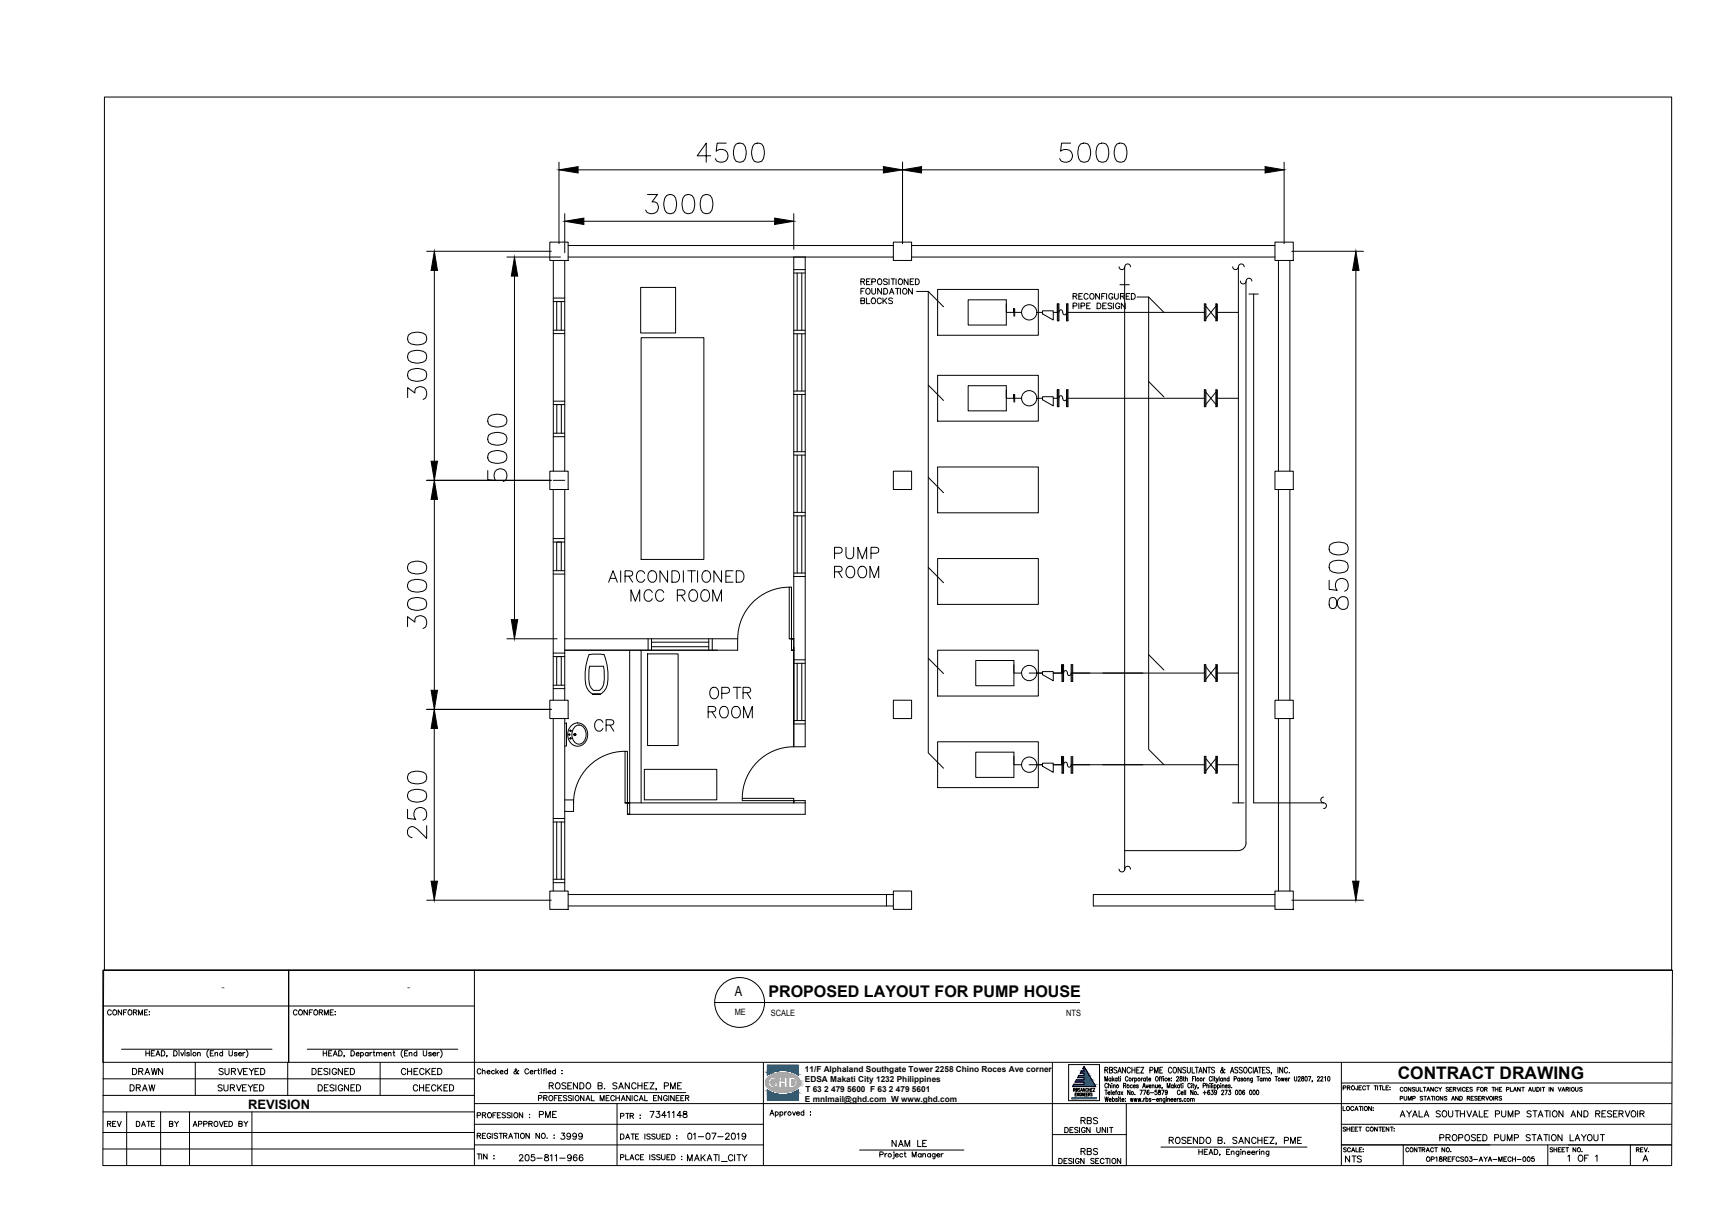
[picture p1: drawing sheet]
<svg xmlns="http://www.w3.org/2000/svg" width="841mm" height="594mm" viewBox="0 0 841 594" stroke-linecap="round" stroke-linejoin="round" font-family="sans-serif">
<!-- layer: M-X-BKGD -->
<g fill="none" stroke="#000" stroke-width=".49">
<path d="M267 117h9v9h-9zM276 119h157M433 117h9v9h-9zM442 119h176M618 117h9v9h-9zM268 126v103M274 126v103M276 125h157M311 139h17v22h-17zM385 125v237M385 131h6M385 132h6"/>
<path d="M387 132v28M389 132v28M391 125v237h-6M442 125h176M543 129a1.6 1.6 0 0 0 2 2 1.6 1.6 0 0 0 1-2 1.4 1.4 0 0 1 1-1 1.4 1.4 0 0 1 1 1M543 138h5M545 130v292M598 129a1.6 1.6 0 0 0 2 2 1.6 1.6 0 0 0 1-2 1.4 1.4 0 0 1 1-1 1.4 1.4 0 0 1 1 1M601 130v259M602 136a1.6 1.6 0 0 0 2 2 1.6 1.6 0 0 0 1-2 1.4 1.4 0 0 1 1-1 1.4 1.4 0 0 1 1 1M604 137v272M620 126v103"/>
<path d="M626 126v103M268 145h6M268 146h6M455 140h49v23h-49zM470 145h18v13h-18zM488 151h4v-1v3M492 150v3M492 151h3M503 151h3M506 151h5v4l-5-3zM513 147h1v9h-1v-9v4h-2M513 147v9"/>
<path d="M517 151v1a1.1 1.1 0 0 1-1 1 1.1 1.1 0 0 1-1-2 .9 .9 0 0 0-1-1 .9 .9 0 0 0 0 1M517 147h1v9h-1zM518 147v9M518 151h66M584 147h1v9h-1zM585 147v9M585 149l5 5M590 147v9zM590 149l-5 5M590 147v9M590 151h11M606 143h4"/>
<path d="M608 143v246h34M268 160h6M268 162h6M270 160v-14h2v14M311 164h30v107h-30zM385 160h6M385 162h6M387 162v28M389 162v28M268 195h6M268 196h6M385 190h6"/>
<path d="M385 191h6M387 191v28M389 191v28M455 182h49v22h-49zM470 187h18v12h-18zM488 193h4v-2v4M492 193h3M492 191v4M503 193h3M506 192h5v5l-5-3zM513 189h1v8h-1v-8v4h-2M513 189v8"/>
<path d="M517 193a1.1 1.1 0 0 1-1 1 1.1 1.1 0 0 1-1-2 .9 .9 0 0 0-1 0 .9 .9 0 0 0 0 1M517 189h1v8h-1zM518 189v8M518 193h66M584 189h1v8h-1zM585 189v8M585 190l5 6M590 189v8zM590 190l-5 6M590 189v8M590 193h11M268 210h6"/>
<path d="M268 212h6M270 210v-14h2v14M385 219h6M267 229h9v8h-9zM268 237v103M268 233h6M274 237v103M385 221h6M387 221v27M389 221v27M433 229h9v8h-9zM455 226h49v23h-49z"/>
<path d="M618 229h9v8h-9zM620 237v103M626 237v103M385 248h6M385 250h6M387 250v28M389 250v28M268 277h6M268 278h6M268 261h6M268 263h6M270 277v-14h2v14"/>
<path d="M385 278h6M385 280h6M455 271h49v22h-49zM383 285h1v25h-1zM383 285a25 25 0 0 0-25 25M268 317h6M268 318h6M274 310h84M305 315v80M314 317h15v45h-15zM314 310v5M316 310v5"/>
<path d="M316 314h28M316 311h28M344 310v5M345 310v5M358 310v5h-84h37v74M383 310h2M384 310h1h-1v5h1M385 314v48M385 320h6M455 315h49v23h-49zM267 340h9v8h-9zM268 332h6"/>
<path d="M268 334h6M270 332v-14h2v14M286 331v2l2 2h3l1-2 1-2M287 337h4h-4M287 337a9 9 0 0 1-3-10l1-6a4 4 0 0 1 5-4h3a22 22 0 0 1 0 18l-2 2M293 323h-7v8M293 323v8M385 322h6M387 322v27M389 322v27M433 340h9v8h-9zM473 320h19v13h-19z"/>
<path d="M492 322v4h3M499 326h7M506 326h5v4l-5-3zM515 322h1v8h-1v-8v4h-4M515 322v8M520 326v1a1.1 1.1 0 0 1-2 0 1.1 1.1 0 0 1 0-1 1.1 1.1 0 0 0-2-1 .9 .9 0 0 0 0 1M520 326h.1M520 322v8zM520 322v8M520 326h64M584 322h1v8h-1zM585 322v8"/>
<path d="M585 323l5 6M590 322v8zM590 323l-5 6M590 322v8M590 326h11M618 340h9v8h-9zM268 348v84M274 348v84M274 351h1M275 356v-5v11h-1M275 356v1M276 356h.1"/>
<path d="M276 356v1M276 358h1M276 354h1M277 354v1M277 358h.1M277 352a5 5 0 0 1 7 1 5 5 0 0 1 0 7 5 5 0 0 1-7 0 5 5 0 0 1-1-6zM278 356h1M279 356v1M279 352a4 4 0 0 1 4 1 4 4 0 0 1 1 4 3 3 0 0 1-3 4 3 3 0 0 1-4-4l1-3zM385 349h6M385 351h6M455 360h49v22h-49z"/>
<path d="M620 348v84M626 348v84M303 364h1v25h-1zM303 364a25 25 0 0 0-25 25M313 373h35v15h-35zM385 362a25 25 0 0 0-25 25M473 365h19v12h-19zM492 367v4h3M499 371h7M506 370h5v5l-5-3zM515 367v8M516 367v8h-1v-8v4h-4"/>
<path d="M520 371a1.1 1.1 0 0 1-2 1 1.1 1.1 0 0 1 0-2 1 1 0 0 0-2 0 .9 .9 0 0 0 0 1M520 371h.1M520 367v8v-8M520 367v8M520 371h64M584 367h1v8h-1zM585 367v8M585 368l5 6M590 367v8zM590 368l-5 6M590 367v8M590 371h11"/>
<path d="M268 397h6M268 399h6M270 399v27M272 399v27M274 388h4v6h-4M303 389h88M360 387h25v1h-25zM385 388v1v-1h6v7h-87v-6h1h-1M598 389h5M642 389a1.4 1.4 0 0 1 1 2 1.4 1.4 0 0 1-1 1M642 387a1.4 1.4 0 0 0-1 1 1.4 1.4 0 0 0 1 1M545 413h56"/>
<path d="M267 432h9v9h-9zM268 426h6M268 428h6M276 439h157M276 434h157M430 434v5M433 432h9v9h-9zM543 421a1.6 1.6 0 0 0 2 2 1.6 1.6 0 0 0 1-2 1.4 1.4 0 0 1 1-1 1.4 1.4 0 0 1 1 1M618 432h9v9h-9zM618 434h-88v5h88"/>
<circle cx="499" cy="151" r="4"/>
<circle cx="499" cy="193" r="4"/>
<circle cx="499" cy="326" r="4"/>
<circle cx="276" cy="356" r=".2"/>
<circle cx="276" cy="356" r=".3"/>
<circle cx="277" cy="358" r=".2"/>
<circle cx="277" cy="354" r=".2"/>
<circle cx="277" cy="358" r=".3"/>
<circle cx="277" cy="354" r=".3"/>
<circle cx="279" cy="356" r=".4"/>
<circle cx="279" cy="356" r=".5"/>
<circle cx="499" cy="371" r="4"/>
</g>
<!-- layer: 0 -->
<g fill="none" stroke="#000" stroke-width=".49">
<path d="M51 47h760v424h-760zM445 141h5l8 8M450 141v224l8 8M551 144h6l8 7M557 144v219l8 8M450 187l8 7M557 185l8 7M450 232l8 7M450 275l8 8M450 319l8 8M557 317l8 8M604 409a4 4 0 0 1-3 3"/>
<path d="M95 515v16M140 515v16M184 515v16M370 515v50M510 515v50h36v-30M651 515v50M50 523h180M50 531h180M50 539h180M61 539v26M78 539v26M92 539v26"/>
<path d="M122 539v26M230 535h581M299 535v30M651 525h160M50 549h180M50 557h180M230 545h140M230 555h140M510 550h36M651 555h160h-20v10M651 545h160M681 555v10"/>
<path d="M751 555v10"/>
</g>
<!-- layer: DIMENSION -->
<g fill="none" stroke="#000" stroke-width=".49">
<path d="M271 79v39M345 76h-7l5-7v10M352 69h-4l-1 4a3 3 0 0 1 5 0 3 3 0 0 1 0 5 3 3 0 0 1-5-1M357 70a3 3 0 0 1 4 1 7 7 0 0 1 0 7 3 3 0 0 1-5-1 8 8 0 0 1 1-7zM366 70a3 3 0 0 1 4 1 8 8 0 0 1-1 7 3 3 0 0 1-4-1 8 8 0 0 1 1-7zM438 79v39M519 69h-4l-1 4a3 3 0 0 1 5 0 3 3 0 0 1 0 5 3 3 0 0 1-5-1M524 70a3 3 0 0 1 5 1 8 8 0 0 1-1 7 3 3 0 0 1-5-1 8 8 0 0 1 1-7zM533 70a3 3 0 0 1 4 1 8 8 0 0 1-1 7 3 3 0 0 1-4-1 8 8 0 0 1 1-7zM542 70a3 3 0 0 1 4 1 8 8 0 0 1-1 7 3 3 0 0 1-4-1 7 7 0 0 1 1-7zM623 79v39M280 82h148"/>
<path d="M314 94h5l-3 4a3 3 0 0 1 3 3 3 3 0 0 1-4 3l-1-1-1-1M323 95a3 3 0 0 1 5 1 8 8 0 0 1-1 7 3 3 0 0 1-5-1 7 7 0 0 1 1-7zM332 95a3 3 0 0 1 5 1 8 8 0 0 1-1 7 3 3 0 0 1-5-1 8 8 0 0 1 1-7zM341 95a3 3 0 0 1 4 1 8 8 0 0 1-1 7 3 3 0 0 1-4-1 8 8 0 0 1 1-7zM447 82h167M274 104v19M283 107h93M385 104v17M207 122h60M211 131v93M246 125h26M250 134v167"/>
<path d="M627 122h34M658 131v296M198 171a7 7 0 0 1 9 0 3 3 0 0 1-2 5 7 7 0 0 1-7-1v-2zM198 162a7 7 0 0 1 9 0 3 3 0 0 1-2 5 8 8 0 0 1-7-1v-1zM198 193v-5l3 3a3 3 0 0 1 4-4 3 3 0 0 1 2 5v1l-2 1M198 180a7 7 0 0 1 9 0 3 3 0 0 1-2 4 8 8 0 0 1-7 0v-2zM237 220a7 7 0 0 1 8 0 3 3 0 0 1-1 4 8 8 0 0 1-7-1v-1zM237 211a7 7 0 0 1 8 0 3 3 0 0 1-1 4 8 8 0 0 1-7 0v-2zM237 202a7 7 0 0 1 8 0 3 3 0 0 1-1 5 7 7 0 0 1-7-1v-2zM207 233h60M237 228v5h4a3 3 0 0 1-1-5 3 3 0 0 1 5 1 3 3 0 0 1-1 4M211 242v93"/>
<path d="M198 274a7 7 0 0 1 9 0 3 3 0 0 1-2 4 8 8 0 0 1-7-1v-1zM645 273a7 7 0 0 1 8 0 3 3 0 0 1-1 4 8 8 0 0 1-7 0v-2zM645 264a7 7 0 0 1 8 0 3 3 0 0 1-1 5 7 7 0 0 1-7-1v-2zM198 291a7 7 0 0 1 9 0 3 3 0 0 1-2 5 8 8 0 0 1-7-1v-2zM198 282a7 7 0 0 1 9 0 3 3 0 0 1-2 5 8 8 0 0 1-7-1v-1zM645 281v5h4a3 3 0 0 1 0-5 3 3 0 0 1 4 1 3 3 0 0 1-1 5M645 290a4 4 0 0 0 1 5h1a5 5 0 0 0 2-4 2.5 2.5 0 0 1 3-2 2.5 2.5 0 0 1 2 3v1a2.7 2.7 0 0 1-3 3 2.7 2.7 0 0 1-2-3l-1-2a1.9 1.9 0 0 0-3-1zM198 304v-5l3 3a3 3 0 0 1 4-3 3 3 0 0 1 2 4v1l-2 1M246 310h24M207 344h60M211 353v74M198 375a7 7 0 0 1 9 0 3 3 0 0 1-2 5 8 8 0 0 1-7-1v-1z"/>
<path d="M198 393v4h4a3 3 0 0 1 0-5 3 3 0 0 1 4 1 3 3 0 0 1-1 5M198 384a7 7 0 0 1 9 0 3 3 0 0 1-2 5 7 7 0 0 1-7-1v-2zM207 400v7l-4-5a2.8 2.8 0 0 0-5 0v2l1 2h1M207 437h60M627 437h34"/>
</g>
<g fill="#000" stroke="#000" stroke-width=".49">
<path d="M271 82l9-1v3zM428 81l10 1-10 2zM438 82l9-1v3zM614 81l9 1-9 2zM274 107l9-1v3zM376 106l9 1-9 2zM211 122l1 9h-3zM250 125l1 9h-3zM658 122l1 9h-3zM209 224h3l-1 9zM211 233l1 9h-3zM248 301h3l-1 9z"/>
<path d="M209 335h3l-1 9zM211 344l1 9h-3zM209 427h3l-1 10zM656 427h3l-1 10z"/>
</g>
<!-- layer: M-HVAC-EQPM-TEXT -->
<g fill="none" stroke="#000" stroke-width=".49">
<path d="M418 137l1-1-1-1v3M418 137l1 1M419 140h-1v3M420 137h1M422 135h-2v3h2M423 137h1l1-2h-2v3M423 140v2l1 1 1-1v-2M428 140v3l-2-3v3M429 140h1a1.5 1.5 0 0 1 1 1 1.5 1.5 0 0 1-1 2h-1zM430 136h-1l1 1v1h-1M431 135v3M432 135h2"/>
<path d="M433 135v3M434 140h2M435 135v3M435 140v3M437 140v3M440 135v3l-1-3v3M441 137h2M443 140v3l-2-3v3M443 135h-2v3h2M444 135h1a1.5 1.5 0 0 1 1 2 1.5 1.5 0 0 1-1 1h-1zM418 146h1v-1h-1v2h1v-1M418 141h1"/>
<path d="M420 145v2h2M427 145a1.1 1.1 0 0 0-1 0 1.1 1.1 0 0 0-1 1 1 1 0 0 0 1 1 1 1 0 0 0 1 0M428 145v2M429 146l1 1M430 145l-2 1M431 143l1-3 2 3M432 142h1M433 145h-2l2 2h-1h-1M520 144h2v-1l-2-1v3M520 148h2v-1h-2v3M521 144l1 1M523 144h1"/>
<path d="M523 147v3M524 148h2v-1h-2v3M525 142h-2v3h2M527 148h1M528 143a1.1 1.1 0 0 0-2-1 1.1 1.1 0 0 0 0 2 1 1 0 0 0 1 1 1 1 0 0 0 1-1M529 147h-2v3h2M532 147h1a1.5 1.5 0 0 1 1 1 1.5 1.5 0 0 1-1 2h-1zM533 142v3l-2-3v3M534 144h1M535 148h1M536 142h-2v3M537 147h-2v3h2"/>
<path d="M537 142v3M539 147h-2l2 2v1l-2-1M540 143a1.1 1.1 0 0 0-2-1 1.1 1.1 0 0 0 0 2 1 1 0 0 0 1 1 1 1 0 0 0 1-1h-1M540 147v3M541 142v2v1h1v-3M543 148a1 1 0 0 0-1-1 1 1 0 0 0-1 1 1.1 1.1 0 0 0 1 2 1.1 1.1 0 0 0 1-1h-1M543 144h2v-1l-2-1v3M544 144l1 1M546 147v3l-2-3v3M546 144h1M548 142h-2v3h2M549 142h1a1.5 1.5 0 0 1 1 2 1.5 1.5 0 0 1-1 1h-1z"/>
<path d="M301 277v5M303 279h3l1-2h-4v5M305 279l2 3M313 278a2 2 0 0 0-3-1 2 2 0 0 0-1 2v1a2 2 0 0 0 1 2 2 2 0 0 0 3-1M315 278v-1a2.6 2.6 0 0 1 4 3 2.6 2.6 0 0 1-4 2l-1-2zM324 277v5l-4-5v5M326 277h2a3 3 0 0 1 2 3 3 3 0 0 1-2 2h-2zM331 277v5M334 277h3M335 277v5M338 277v5M341 278l1-1a2.6 2.6 0 0 1 3 3 2.6 2.6 0 0 1-3 2l-2-2z"/>
<path d="M350 277v5l-4-5v5M352 279h2M356 277h-4v5h4M357 277h2a3 3 0 0 1 2 3 3 3 0 0 1-2 2h-2zM405 268h3v-1v-1l-3-1v6M405 277h3v-2h-3v5M407 277l1 3M410 265v4l2 2 2-1v-5M411 275a2.6 2.6 0 0 1 4 2 2.6 2.6 0 0 1-4 3l-1-2 1-2zM416 271v-6l2 6 2-6v6M417 275a2.6 2.6 0 0 1 3 2 2.6 2.6 0 0 1-3 3l-1-2v-1zM422 268h4v-1v-1l-4-1v6"/>
<path d="M295 282l2-5 2 5M296 280h3M306 292v-6l2 6 2-6v6M316 287a2.1 2.1 0 0 0-2-1 2.1 2.1 0 0 0-2 2 2.3 2.3 0 0 0 1 3 2.3 2.3 0 0 0 3 0v-1M322 287a2 2 0 0 0-2-1 2 2 0 0 0-2 2v1a2 2 0 0 0 2 3 2 2 0 0 0 2-2M329 289l3-1v-1l-3-1v6M330 289l2 3M335 287v-1a2.6 2.6 0 0 1 3 3 2.6 2.6 0 0 1-3 2l-1-2zM341 286a2.6 2.6 0 0 1 3 3 2.6 2.6 0 0 1-3 2l-1-2v-2zM346 292v-6l2 6 2-6v6M422 280v-5l2 5 2-5v5M345 334a2.6 2.6 0 0 1 4 2 2.6 2.6 0 0 1-4 3l-1-2z"/>
<path d="M350 336h3l1-1v-1l-4-1v6M356 333h3M357 333v6M360 336h4v-2l-4-1v6M362 336l2 3M343 345h4v-1l-1-1h-3v5M345 345l2 3M350 343a2.6 2.6 0 0 1 3 2 2.6 2.6 0 0 1-3 3l-1-2zM355 343a2.5 2.5 0 0 1 4 1 2.5 2.5 0 0 1 0 3l-1 1a2.7 2.7 0 0 1-3-1 2.7 2.7 0 0 1 0-4zM361 348v-5l2 5 2-5v5"/>
<circle cx="427" cy="136" r="1.3"/>
<circle cx="437" cy="136" r="1.3"/>
<circle cx="421" cy="141" r="1.3"/>
<circle cx="424" cy="146" r="1.3"/>
<circle cx="439" cy="141" r="1.3"/>
<circle cx="530" cy="144" r="1.3"/>
</g>
<!-- layer: 71-12459_XREF-T-BLK_A1$0$TEXT -->
<g fill="none" stroke="#000" stroke-width=".49">
<path d="M233 519a.9 .9 0 0 0-1-1 .9 .9 0 0 0-1 1v1a.9 .9 0 0 0 1 1 .9 .9 0 0 0 1-1M234 520l1-1v2M234 518v3M236 520h2a1.1 1.1 0 0 0-2-1 1 1 0 0 0 0 2 1.1 1.1 0 0 0 2-1M240 520a.8 .8 0 0 0-1-1 1 1 0 0 0 0 2 .8 .8 0 0 0 1-1M241 518v3M241 520l1 1M242 519l-1 1M243 520h1a.8 .8 0 0 0-1-1 1 1 0 0 0 0 2 .8 .8 0 0 0 1-1M246 520a.8 .8 0 0 0-1-1 1 1 0 0 0 0 2 .8 .8 0 0 0 1-1M246 518v3M252 519l-1 1a.8 .8 0 0 1-1 1 .8 .8 0 0 1-1-1l2-1-1-1v2l1 1h1"/>
<path d="M256 519a.9 .9 0 0 0-1-1 .9 .9 0 0 0 0 1v1a.9 .9 0 0 0 0 1 .9 .9 0 0 0 1-1M257 520h2a1.1 1.1 0 0 0-2-1 1 1 0 0 0 0 2 1.1 1.1 0 0 0 2-1M259 519v2M260 519l-1 1M261 519h1M261 518v2l1 1M262 518h.1M263 519v2M263 519h1M264 518v1v2M265 518h.1M265 519v2"/>
<path d="M266 520h1a.8 .8 0 0 0-1-1 1 1 0 0 0 0 2 .8 .8 0 0 0 1-1M269 520a.8 .8 0 0 0-1-1 1 1 0 0 0 0 2 .8 .8 0 0 0 1-1M269 518v3M273 519h.1M262 530h71M273 521h.1M376 540a.8 .8 0 0 1 1-1 1 1 0 0 1 0 2 .8 .8 0 0 1-1-1M376 539v3M378 540a.8 .8 0 0 1 1-1 1 1 0 0 1 0 2 .8 .8 0 0 1-1-1M378 539v3M381 539v2M382 539l-1 1"/>
<path d="M384 539l1 2 1-2M386 540h2a1 1 0 0 0-2 0 .8 .8 0 0 0 0 1 1.1 1.1 0 0 0 2-1M390 540a.8 .8 0 0 0-1-1 1 1 0 0 0 0 2 .8 .8 0 0 0 1-1M390 538v3M393 539h.1M651 537v2h2M651 528h2v-1h-2v2M653 528l2-1h-2v2M654 528l1 1M657 537a.7 .7 0 0 0-1 0 .7 .7 0 0 0-1 0v1a.7 .7 0 0 0 1 1 .7 .7 0 0 0 1-1M657 539l1-2 1 2M657 538h1"/>
<path d="M659 527l-1 1M659 528h1M659 537h2M660 537v2M660 527h-1v2h1M661 537v2M662 527a.7 .7 0 0 0-1 0 .8 .8 0 0 0 0 1 .8 .8 0 0 0 1 0M663 527h1M664 527v2M665 537v2l-1-2v2M666 537h.1M666 538h.1"/>
<path d="M666 527h2M667 527v2M668 527v2M669 527h1M670 527v2M671 527v2h1M672 528h1M673 527h-1v2h1M674 527h.1M674 528h.1M680 528a.7 .7 0 0 0 0-1 .7 .7 0 0 0-1 1v1a.7 .7 0 0 0 1 0M684 527v2l-1-2v2"/>
<path d="M686 528h-1l1 1h-1M687 527v2h1v-2M689 527v2h1M690 527h2M691 527v2M692 529l1-2v2M692 529h1M695 527v2l-1-2v2M697 528a.7 .7 0 0 0-1-1 .7 .7 0 0 0 0 1v1a.7 .7 0 0 0 1 0M698 527l1 1v-1M699 528v1M703 528h-2l1 1h-1"/>
<path d="M703 528h1M704 527h-1v2M705 528h1l-1-1v2M705 528l1 1M707 527v2l1-2M709 527v2M711 528a.7 .7 0 0 0-1-1 .7 .7 0 0 0-1 1v1a.7 .7 0 0 0 1 0 .7 .7 0 0 0 1 0M711 528h1M712 527h-1v2M714 528h-1l1 1h-1M716 528h1M718 527h-2v2"/>
<path d="M720 528h1l-1-1v2M721 528v1M724 527h1M724 527v2M725 528h1M725 527v2M726 527v2M727 528h1M728 527h-1v2M731 528h1l-1-1v2M733 527v2h1M734 529l1-2 1 2"/>
<path d="M734 529h1M737 527v2l-1-2v2M738 527h1M739 527v2M741 529l1-2 1 2M742 529h1M743 527l1 2h1v-2M745 527l2 1-1 1h-1zM747 527v2M748 527h1M749 527v2M751 527v2"/>
<path d="M753 527v2l-1-2v2M756 527v2l1-2M758 529v-2l1 2M758 529h1M760 528h1l-1-1v2M760 528l1 1M761 527v2M764 527l1 2v-2M767 528h-1l1 1h-1M231 560h2M232 560v2M234 560v2"/>
<path d="M236 560v2l-1-2v2M373 541l1-3 1 3M374 540h1M393 541h.1M417 558h51M427 560h1v-1h-1v2M429 559v2M430 559l-1 1M434 559v2l-1 1M438 560a.8 .8 0 0 0-1 0 .8 .8 0 0 0 0 1 .8 .8 0 0 0 1 0M439 559v2M447 560a.8 .8 0 0 0-1 0 .8 .8 0 0 0 0 1 .8 .8 0 0 0 1 0"/>
<path d="M447 559v2M448 560h1v1M448 559v2M451 560a.8 .8 0 0 0-1 0 .8 .8 0 0 0 0 1 .8 .8 0 0 0 1 0M451 559v2M454 559l-1 3h-1M454 560a1 1 0 0 0-2 0 .8 .8 0 0 0 0 1 1 1 0 0 0 2 0M456 559v2M457 559l-1 1M563 556h71M581 557v3M583 557v3"/>
<path d="M586 557h-2v3h2M586 560l1-3 1 3M587 559h1M589 557h1a1.3 1.3 0 0 1 1 2 1.3 1.3 0 0 1-1 1h-1zM592 560h-1M596 557h-1v3h1M597 559l1-1 1 2M597 558v2M601 558v3h-1M601 559a.8 .8 0 0 0-1-1 1 1 0 0 0 0 2 .8 .8 0 0 0 1 0M602 558v2M603 559l1-1v2"/>
<path d="M603 558v2M605 559h1a.8 .8 0 0 0-1 0 .8 .8 0 0 0 0 1 .8 .8 0 0 0 1 0M607 559h2a1 1 0 0 0-2 0 .8 .8 0 0 0 0 1 1 1 0 0 0 2 0M609 558v2M610 558l-1 1M611 558v2M612 559l1-1v2M612 558v2M615 558v3h-1M615 559a.8 .8 0 0 0-1 0 .8 .8 0 0 0 0 1 .8 .8 0 0 0 1 0M240 560h.1M240 562h.1"/>
<path d="M434 560h2a.8 .8 0 0 0-1 0 .8 .8 0 0 0-1 1h2M442 561v-2l1 2 1-2v2M454 560h2a.8 .8 0 0 0-1 0 .8 .8 0 0 0 0 1h1"/>
<circle cx="383" cy="540" r=".8"/>
<circle cx="654" cy="537" r=".9"/>
<circle cx="656" cy="527" r=".9"/>
<circle cx="662" cy="537" r=".9"/>
<circle cx="682" cy="528" r=".9"/>
<circle cx="719" cy="528" r=".9"/>
<circle cx="763" cy="528" r=".9"/>
<circle cx="432" cy="560" r=".8"/>
</g>
<!-- layer: 71-12459_XREF-T-BLK_A1$0$T_MWSI-LOGO -->
<g fill="none" stroke="#000" stroke-width=".49">
<path d="M536 519h1v-1h-1v2M537 519v1M538 519h1v-1h-1v2h1v-1M542 518h-2l1 1a.8 .8 0 0 1 0 1 .8 .8 0 0 1-1 0M542 519h2M546 518v2l-2-2v2M548 518a.8 .8 0 0 0-1 0 .8 .8 0 0 0 0 1 .8 .8 0 0 0 0 1 .8 .8 0 0 0 1 0M549 518v2M549 519h1M550 518v2M551 519h1M553 518h-2v2h2"/>
<path d="M553 518h2l-2 2h2M558 519h1v-1h-1v2M563 519h.1M564 518h-1v2h1M568 518a.8 .8 0 0 0-1 0 .8 .8 0 0 0 0 1 .8 .8 0 0 0 0 1 .8 .8 0 0 0 1 0M569 518h1a1.3 1.3 0 0 1 1 1 1.3 1.3 0 0 1-2 1v-1zM573 518v2l-2-2v2M575 518h-1l1 1a.8 .8 0 0 1 0 1 .8 .8 0 0 1-1 0M576 518v2h1v-2M578 518v2h1M580 518h1M580 518v2"/>
<path d="M582 519h1M585 518v2l-1-2v2M586 518h1M586 518v2M589 518h-1l1 2h-1M594 519l-1 1a.7 .7 0 0 1-1 0 .7 .7 0 0 1 0-1l1-1v1l1 1M597 519h1M600 518h-1l1 1a.8 .8 0 0 1 0 1 .8 .8 0 0 1-1 0M603 518h-2l1 1a.8 .8 0 0 1 0 1 .8 .8 0 0 1-1 0M604 518a1.3 1.3 0 0 1 1 1 1.3 1.3 0 0 1-1 1l-1-1zM607 518a.8 .8 0 0 0-1 0 .8 .8 0 0 0 0 1 .8 .8 0 0 0 0 1 .8 .8 0 0 0 1 0M608 518v2"/>
<path d="M609 519h1M610 518h2M611 518v2M612 519h1M614 518h-2v2h2M616 518h-2l2 1a.8 .8 0 0 1-1 1 .8 .8 0 0 1-1 0M620 518v2M622 518v2l-1-2v2M625 518a1 1 0 0 0-2 0 .8 .8 0 0 0 0 1 .8 .8 0 0 0 0 1 1 1 0 0 0 2 0M536 524v-2l1 2v-2v2M536 532v2l1-2v2l1-2M536 529h1"/>
<path d="M536 529v2M537 526a.7 .7 0 0 0-1-1 .7 .7 0 0 0 0 1v1a.7 .7 0 0 0 0 1 .7 .7 0 0 0 1-1M537 530h1v-1a.7 .7 0 0 0-1 1 .7 .7 0 0 0 1 1M538 527l1-1v2M538 525v3M538 533h1a.6 .6 0 0 0-1 0 .7 .7 0 0 0 1 1M539 523a.6 .6 0 0 0-1 0 .7 .7 0 0 0 1 1M539 523v1M539 529v2M539 525h.1M539 526v2M539 522v2"/>
<path d="M540 530h1l-1-1a.6 .6 0 0 0 0 1 .7 .7 0 0 0 1 1M540 533a.6 .6 0 0 1 1 0 .7 .7 0 0 1-1 1M540 532v2M540 523v1M540 527l1-1v2M540 526v2M540 523l-1 1M541 529h1M542 529l-1 2M542 523h-1v1h1M542 523v1M542 533h-1l1 1h-1"/>
<path d="M542 520l1-2 1 2M542 523h1M543 522v2M542 532h.1M543 533v1M543 530v-1a.7 .7 0 0 0-1 1 .7 .7 0 0 0 1 1M543 529v2M543 533h1M543 532l1 2M543 522h.1M543 523v1M544 529l1 2"/>
<path d="M544 533h1a.6 .6 0 0 0-1 0 .7 .7 0 0 0 1 1M545 529l-1 2M545 526h1v-1h-1v3M545 526l1 2M546 533h.1M546 534h.1M547 523a.7 .7 0 0 0-1-1 .7 .7 0 0 0 0 1 .7 .7 0 0 0 0 1 .7 .7 0 0 0 1 0M548 529v2l-1-2v2M548 533l1 1v-1v1l1-1M549 526a.7 .7 0 0 0-1 1 .6 .6 0 0 0 1 0M549 523v1M550 527h1v-1a.7 .7 0 0 0-1 1 .6 .6 0 0 0 1 0"/>
<path d="M550 523h-1M550 533v1l1-1v1v-1M550 523a.6 .6 0 0 1 1 0 .6 .6 0 0 1 0 1h-1M550 531h.1M550 523v2M552 533v1l1-1v1v-1M552 526h-1l1 1h-1M553 529h1l-1 2M554 523v1M554 534h.1M554 523h.1M554 528l1-3 1 3"/>
<path d="M554 527h1M555 529h1l-1 2M555 533v1M555 533h.1M556 523a.6 .6 0 0 0-1 0 .6 .6 0 0 0 0 1h1M556 523v1M556 526v2l1-2M556 533a.6 .6 0 0 1 1 0 .7 .7 0 0 1-1 1M556 532v2M556 523h1M556 522l1 2M557 523h1l-1 1h1"/>
<path d="M557 527h1v-1a.7 .7 0 0 0-1 1 .6 .6 0 0 0 1 0M557 529a1 1 0 0 0-1 1 1 1 0 0 0 1 1v-1h-1M558 530h1M558 533h-1l1 1h-1M559 527l1-1v2M559 526v2M559 533h1M560 520v-2l1 2 1-2v2M560 526l1 1M561 533h1a.6 .6 0 0 0-1 0 .7 .7 0 0 0 1 1M561 529h-1v1a.7 .7 0 0 1 1 0 .7 .7 0 0 1 0 1 .7 .7 0 0 1-1-1M561 526v2"/>
<path d="M562 527h1v-1a.7 .7 0 0 0-1 1 .6 .6 0 0 0 1 0M562 529a.7 .7 0 0 1 1 1 .7 .7 0 0 1 0 1 .7 .7 0 0 1-1-1l1-1zM562 523h1M562 533h1v1M562 533v1M563 522l-1 2M563 523h1M563 529h2l-1 2M564 527v1M564 522l-1 2M564 522h.1M564 523v1"/>
<path d="M565 533v2h-1M565 533a.6 .6 0 0 0-1 0 .7 .7 0 0 0 1 1M566 532h.1M566 533v1M566 523a.6 .6 0 0 0-1 0 .7 .7 0 0 0 1 1M566 528v-3l1 3v-3v3M566 529v1h-1v-1h1a1.1 1.1 0 0 1 0 1 1.1 1.1 0 0 1-1 1M566 533h1v1M566 523h1a.6 .6 0 0 0 0 1M568 533h1a.6 .6 0 0 0-1 0 .7 .7 0 0 0 1 1M568 524h.1M568 523h.1"/>
<path d="M569 526a.7 .7 0 0 0-1 1 .6 .6 0 0 0 1 0M569 526v2M569 533h1a.6 .6 0 0 0-1 0 .7 .7 0 0 0 1 1M570 525v3M570 527l1 1M571 526l-1 1M571 523v-1a.6 .6 0 0 1 1 0 .7 .7 0 0 1-1 1v1h1M571 533v1M572 533h-1M572 526a.7 .7 0 0 0-1 1 .6 .6 0 0 0 1 0M572 526v2M572 529a.7 .7 0 0 0-1 0v1a.7 .7 0 0 0 1 1 .7 .7 0 0 0 0-1"/>
<path d="M572 522l1 1a.7 .7 0 0 1 1 0 .7 .7 0 0 1-1 1 .7 .7 0 0 1-1 0l1-1zM573 526h.1M573 525v3M573 530h1v-1a.7 .7 0 0 0-1 1 .7 .7 0 0 0 1 1M573 533h-1l1 1h-1M574 534h.1M574 525h.1M574 526v2M574 523h.1M574 522v2M574 529v2M575 523h1v1"/>
<path d="M575 522v2M575 529v2M575 533a.6 .6 0 0 0-1 0 .7 .7 0 0 0 1 1M577 526a.7 .7 0 0 0 0-1 .7 .7 0 0 0-1 1v1a.7 .7 0 0 0 1 1 .7 .7 0 0 0 0-1M577 533h1v1M577 533v1M578 525h.1M578 526v2M578 533h1v1M578 523h1M578 526h1M579 525v3"/>
<path d="M579 529v2l-1-2v2M579 522h-1v2M579 526l1 2v-2M580 522v2M580 528h-1M581 531h.1M581 527v1M581 520l1-2 1 2M584 527l1-1v-1h-1v3M584 530h1M584 523v1M584 529v2"/>
<path d="M584 523h.1M585 527l1-1v2M585 525v3M587 529a1 1 0 0 0-1 1 1 1 0 0 0 1 1v-1h-1M587 525h.1M587 526v2M587 529h1v1a.7 .7 0 0 1 0 1 .7 .7 0 0 1-1-1M588 525v3M588 523a.7 .7 0 0 0-1-1 .6 .6 0 0 0 0 1 .6 .6 0 0 0 0 1 .6 .6 0 0 0 1 0M588 525h.1M588 526v2M588 522h.1"/>
<path d="M588 523v1M589 523h.1M589 526a.7 .7 0 0 1 1 1 .6 .6 0 0 1-1 0M589 526v2M589 522l1 2M590 523v1l1-1M590 529l-1 1 1-1a1 1 0 0 1 0 1 1 1 0 0 1-1 1M590 524v1M591 526a.7 .7 0 0 1 1 1 .6 .6 0 0 1-1 0M591 526v2M591 522v2M592 525h.1"/>
<path d="M592 526v2M593 529h1l-2 2h2M593 527l1-1v2M593 526v2M593 523a.6 .6 0 0 0-1 0 .7 .7 0 0 0 1 1M593 523v1M594 523l1 1M594 523v1M594 529h1l-1 2M594 527h1v-1a.7 .7 0 0 0-1 1 .6 .6 0 0 0 1 0M596 529h1h-1l1 1a.7 .7 0 0 1 0 1 .7 .7 0 0 1-1-1M596 523a.6 .6 0 0 0-1 0 .7 .7 0 0 0 1 1"/>
<path d="M596 522v2M597 526h-1l1 1h-1M597 520l1-2v2M597 527h.1M599 523h1v-1h-1v2M601 523a.6 .6 0 0 0-1 0 .7 .7 0 0 0 1 1M601 523v1M603 523h-1l1 1h-1M604 529a1 1 0 0 0-1 1 1 1 0 0 0 0 1v-1M605 523h1v1M605 523v1M607 523v2"/>
<path d="M607 523a.7 .7 0 0 0-1 1 .6 .6 0 0 0 1 0M608 520l1-2 1 2M610 522h1M610 522v2M612 523h-1l1 1M612 523v1M613 523h1v1M613 523v1M614 523h1v1M617 520v1M618 522h2M619 522v2"/>
<path d="M622 523v1v-1l1 1v-1M623 523h1l-1 1h1M625 523v1M625 520h.1M626 523h-1M628 522v2h1v-2M630 523v-1a.6 .6 0 0 1 1 0 .7 .7 0 0 1-1 1v1h1M631 522l1 1a.6 .6 0 0 1 0 1 .6 .6 0 0 1-1 0 .7 .7 0 0 1 1-1v-1zM635 522h1l-1 2M636 524v1M639 523v-1a.6 .6 0 0 1 1 0 .6 .6 0 0 1 0 1l-1 1h1M641 523v-1a.6 .6 0 0 1 1 0 .7 .7 0 0 1-1 1v1h1"/>
<path d="M642 523l1-1v2"/>
<circle cx="542" cy="527" r=".7"/>
<circle cx="547" cy="527" r=".7"/>
<circle cx="548" cy="523" r=".7"/>
<circle cx="549" cy="530" r=".7"/>
<circle cx="552" cy="523" r=".7"/>
<circle cx="561" cy="523" r=".9"/>
<circle cx="576" cy="533" r=".7"/>
<circle cx="580" cy="530" r=".7"/>
<circle cx="581" cy="523" r=".7"/>
<circle cx="583" cy="523" r=".7"/>
<circle cx="600" cy="530" r="1"/>
<circle cx="601" cy="530" r="1"/>
<circle cx="604" cy="523" r=".7"/>
<circle cx="607" cy="530" r="1"/>
<circle cx="608" cy="530" r="1"/>
<circle cx="610" cy="530" r="1"/>
<circle cx="616" cy="523" r=".7"/>
<circle cx="620" cy="523" r=".7"/>
<circle cx="633" cy="523" r="1"/>
<circle cx="644" cy="523" r="1"/>
</g>
<!-- layer: 71-12459_XREF-T-BLK_A1$0$BORDER -->
<path d="M50 515h761M230 515v50" fill="none" stroke="#000" stroke-width=".49"/>
<!-- layer: 71-12459_XREF-T-BLK_A1$0$T_BLK_LINE -->
<path d="M50 471h761v94h-761zM230 471h-90v44v-44h-90v44M230 471v44M230 471h581M50 488h180M59 509h73M149 509h73" fill="none" stroke="#000" stroke-width=".49"/>
<!-- layer: 71-12459_XREF-T-BLK_A1$0$T_BLK_TXT -->
<g fill="none" stroke="#000" stroke-width=".49">
<path d="M71 510v2M71 511h1M72 510v2M73 511h1M75 510h-2v2h2M76 512l1-2 1 2M76 511h1M78 510a1.4 1.4 0 0 1 2 0 1.4 1.4 0 0 1-1 2h-1zM81 512v1M84 510h1a1.4 1.4 0 0 1 1 1 1.4 1.4 0 0 1-1 1h-1zM87 510h.1M87 510v2"/>
<path d="M88 510v2l1-2M90 510h.1M90 510v2M92 511h-1l1 1h-1M93 510h.1M93 510v2M96 511h1v1M96 510v2M101 509a2.6 2.6 0 0 0 0 4M102 511h1M104 510h-2v2h2M104 511h1l1 1"/>
<path d="M104 510v2M108 511a.8 .8 0 0 0-1 0 .8 .8 0 0 0 0 1 .8 .8 0 0 0 1 0M108 510v2M111 510v1l1 1h1v-2M115 511h-1l1 1h-1M116 511h1a.8 .8 0 0 0-1 0 .8 .8 0 0 0 0 1 .8 .8 0 0 0 1 0M118 510v2M119 510l-1 1M119 509a2.5 2.5 0 0 1 0 4M157 511h1M157 510v2M158 510v2"/>
<path d="M159 511h1M161 510h-2v2h2M162 512l1-2 1 2M162 511h1M164 510h1a1.4 1.4 0 0 1 1 1 1.4 1.4 0 0 1-1 1h-1zM167 512v1M170 510h1a1.4 1.4 0 0 1 1 1 1.4 1.4 0 0 1-1 1h-1zM173 511h1a.8 .8 0 0 0-1 0 .8 .8 0 0 0 0 1 .8 .8 0 0 0 1 0M175 511a.8 .8 0 0 1 1 0 .8 .8 0 0 1 0 1 .8 .8 0 0 1-1 0M175 510v3M179 511a1 1 0 0 0-2 0 .8 .8 0 0 0 0 1 1 1 0 0 0 2 0M179 510v2"/>
<path d="M180 510l-1 1M181 510h1M181 510v2h1M183 511h1v1M183 510v2M184 511h1v1M186 511h2a1 1 0 0 0-2 0 .8 .8 0 0 0 0 1 1 1 0 0 0 2 0M188 511h2v1M188 510v2M191 510h.1M191 510v2h1M195 509a2.5 2.5 0 0 0 0 4"/>
<path d="M196 511h1M198 510h-2v2h2M198 511h2v1M198 510v2M202 511a.8 .8 0 0 0-1 0 .8 .8 0 0 0 0 1 .8 .8 0 0 0 1 0M202 510v2M205 510v2h1h1v-2M209 511h-1l1 1h-1M210 511h1a.8 .8 0 0 0-1 0 .8 .8 0 0 0 0 1 .8 .8 0 0 0 1 0M212 510v2M213 510l-1 1M214 509a2.6 2.6 0 0 1 0 4"/>
<circle cx="94" cy="511" r=".8"/>
</g>
<!-- layer: 71-12459_XREF-T-BLK_A1$0$G-152CO -->
<g fill="#0065a4" stroke="#0065a4" stroke-width=".49">
<path d="M372 529h1h-1z"/>
<path d="M386 529h1z"/>
<path d="M381 531h6z"/>
<path d="M372 517l15 2v-2zM372 517l15 2h-15z"/>
<path d="M372 519h8zM372 519h7z"/>
<path d="M380 519h7zM380 519h7z"/>
<path d="M372 519h7zM372 519h6z"/>
<path d="M381 519h6zM381 519h6z"/>
<path d="M382 519h5zM382 519h5z"/>
<path d="M372 519h6zM372 519h5z"/>
<path d="M383 519l4 1zM383 519l4 1z"/>
<path d="M372 519h5zM372 519l4 1z"/>
<path d="M384 520h3zM384 520h3z"/>
<path d="M372 520h4zM372 520h3z"/>
<path d="M385 520h2zM385 520h2z"/>
<path d="M372 520h3zM372 520h2z"/>
<path d="M372 520l1 1 1-1zM372 520l1 1zM372 521h1z"/>
<path d="M386 520l1 1v-1zM386 520l1 1z"/>
<path d="M372 521h1zM372 521h1z"/>
<path d="M386 521h1zM386 521h1z"/>
<path d="M372 529h1zM372 529h1z"/>
<path d="M372 529l2 1zM372 529l2 1h-2z"/>
<path d="M386 529l1 1zM386 530v-1l1 1z"/>
<path d="M386 530h1zM385 530h2z"/>
<path d="M372 530h3zM372 530h3z"/>
<path d="M385 530h2zM384 530h3z"/>
<path d="M372 530h4zM372 530h4z"/>
<path d="M384 530l3 1zM383 531h4z"/>
<path d="M372 530l5 1zM372 530l5 1z"/>
<path d="M383 531h4zM382 531h5z"/>
<path d="M372 531h6zM372 531h6z"/>
<path d="M372 531h7zM372 531h7z"/>
<path d="M382 531h5zM381 531h6zM380 531h7z"/>
<path d="M372 531h8zM372 531h8z"/>
<path d="M372 531l15 3v-3zM372 531l15 3h-15z"/>
</g>
<path d="M372 517h15v4a14 14 0 0 0-15 0zM372 529a14 14 0 0 0 15 0v5h-15z" fill="none" stroke="#0065a4" stroke-width=".49"/>
<!-- layer: 71-12459_XREF-T-BLK_A1$0$G-252CO -->
<g fill="#aaa" stroke="#aaa" stroke-width=".49">
<path d="M379 520h2z"/>
<path d="M375 523v1z"/>
<path d="M374 524h1z"/>
<path d="M384 526h1z"/>
<path d="M375 527h1z"/>
<path d="M375 527h12z"/>
<path d="M378 530h3z"/>
<path d="M379 520h2zM378 520h3z"/>
<path d="M378 520h4zM378 520h4z"/>
<path d="M378 520h4zM377 520h5z"/>
<path d="M377 520l6 1zM377 521h6z"/>
<path d="M377 521h6zM376 521h7z"/>
<path d="M376 521h8zM376 521h8z"/>
<path d="M376 521h8zM375 521h9z"/>
<path d="M375 521h10zM375 521h10z"/>
<path d="M375 521h10zM374 521h11z"/>
<path d="M374 521l12 1zM374 522h12z"/>
<path d="M374 522h12zM373 522h13z"/>
<path d="M373 522h13zM373 522h13z"/>
<path d="M373 522h14zM373 522h14z"/>
<path d="M375 522h12zM375 522h12z"/>
<path d="M373 522h2zM373 522h2z"/>
<path d="M373 522h2zM373 522h2z"/>
<path d="M375 522h12zM375 522h12z"/>
<path d="M373 522h1zM373 522h2z"/>
<path d="M375 522h12zM375 522h12z"/>
<path d="M373 522h1zM373 522h1z"/>
<path d="M373 522h1zM373 522h1z"/>
<path d="M375 522h12zM375 522h12z"/>
<path d="M373 522h1zM373 522l1 1z"/>
<path d="M375 522l12 1zM375 522l12 1z"/>
<path d="M376 523h2zM376 523h2z"/>
<path d="M385 523h2zM385 523h2z"/>
<path d="M385 523h2zM385 523h2z"/>
<path d="M385 523h2zM385 523h2z"/>
<path d="M373 523h1zM373 523h1z"/>
<path d="M376 523h2zM376 523h2z"/>
<path d="M385 523h2zM385 523h2z"/>
<path d="M373 523h1zM373 523h1z"/>
<path d="M376 523h2zM376 523h2z"/>
<path d="M385 523h2zM385 523h2z"/>
<path d="M372 523h2zM372 523h2z"/>
<path d="M376 523h2zM376 523h2z"/>
<path d="M386 523h1zM386 523h1zM386 523h1zM386 523h1z"/>
<path d="M372 523h2zM372 523h2z"/>
<path d="M376 523h2zM376 523h2z"/>
<path d="M372 523h2zM372 523h1z"/>
<path d="M386 523h1zM386 523h1z"/>
<path d="M376 523h2zM376 523h2z"/>
<path d="M372 523h1zM372 523h1z"/>
<path d="M376 523h2zM376 523h2z"/>
<path d="M386 523h1zM386 523h1z"/>
<path d="M372 523h1zM372 523h1zM372 523h1zM372 523h1z"/>
<path d="M376 523h2zM376 523h2z"/>
<path d="M372 523h1zM372 523h1z"/>
<path d="M386 523h1zM386 523h1z"/>
<path d="M372 523h1zM372 523h1z"/>
<path d="M377 523h1zM377 523h1z"/>
<path d="M372 523h1zM372 523h1z"/>
<path d="M386 523h2zM386 523h2z"/>
<path d="M386 523h2zM386 523h2z"/>
<path d="M377 523h1zM377 523h1z"/>
<path d="M372 523h1zM372 523h1z"/>
<path d="M386 523l2 1zM386 523l2 1z"/>
<path d="M372 523h1zM372 523l1 1z"/>
<path d="M377 523l1 1zM377 523l1 1z"/>
<path d="M384 524h1zM384 524h1z"/>
<path d="M374 524h1zM374 524h1z"/>
<path d="M384 524h1zM384 524h1z"/>
<path d="M372 524h1zM372 524h1z"/>
<path d="M374 524h1zM374 524h1z"/>
<path d="M372 524h1zM372 524h1z"/>
<path d="M384 524h1zM384 524h1z"/>
<path d="M377 524h1zM377 524h1z"/>
<path d="M374 524h1zM374 524h1z"/>
<path d="M387 524h1zM387 524h1z"/>
<path d="M374 524h1zM374 524h1z"/>
<path d="M384 524h1zM384 524h1z"/>
<path d="M372 524h1zM372 524h1z"/>
<path d="M374 524h2zM374 524h2z"/>
<path d="M384 524h1zM384 524h1z"/>
<path d="M377 524h1zM377 524h1z"/>
<path d="M374 524h2zM374 524h2z"/>
<path d="M372 524h1zM372 524h1z"/>
<path d="M387 524h1zM387 524h1z"/>
<path d="M387 524h1zM387 524h1z"/>
<path d="M384 524h1zM384 524h1z"/>
<path d="M374 524h2zM374 524h2z"/>
<path d="M377 524h1zM377 524h1z"/>
<path d="M374 524h2zM374 524h2z"/>
<path d="M372 524h1zM372 524h1z"/>
<path d="M384 524h1zM384 524h1z"/>
<path d="M377 524h1zM377 524h1z"/>
<path d="M374 524h2zM374 524h2z"/>
<path d="M387 524h1zM387 524h1z"/>
<path d="M371 524h2zM371 524h2z"/>
<path d="M379 523l1 1v-1zM379 523l1 1h-1z"/>
<path d="M374 524h4zM374 524h4z"/>
<path d="M371 524h2zM371 524h2z"/>
<path d="M384 524h1zM384 524h1z"/>
<path d="M371 524h2zM371 524h2z"/>
<path d="M374 524h4zM374 524h4z"/>
<path d="M387 524h1zM387 524h1z"/>
<path d="M384 524l1 1zM384 524l1 1z"/>
<path d="M371 524l2 1zM371 524l2 1z"/>
<path d="M374 524l4 1zM374 524l4 1z"/>
<path d="M387 524l1 1zM387 524l1 1z"/>
<path d="M374 525h4zM374 525h4z"/>
<path d="M387 525h1zM387 525h1z"/>
<path d="M371 525h2zM371 525h2z"/>
<path d="M384 525h1zM384 525h1z"/>
<path d="M374 525h1zM374 525h1z"/>
<path d="M371 525h2zM371 525h2z"/>
<path d="M384 525h1zM384 525h1z"/>
<path d="M387 525h1zM387 525h1z"/>
<path d="M371 525h2zM371 525h2z"/>
<path d="M374 525h1zM374 525h1z"/>
<path d="M371 525h2zM371 525h2z"/>
<path d="M384 525h1zM384 525h1z"/>
<path d="M387 525h1zM387 525h1z"/>
<path d="M371 525h2zM371 525h2z"/>
<path d="M374 525h1zM374 525h1z"/>
<path d="M384 525h1zM384 525h1z"/>
<path d="M387 525h1zM387 525h1z"/>
<path d="M371 525h2zM371 525h2z"/>
<path d="M374 525h1zM374 525h1z"/>
<path d="M384 525h1zM384 525h1z"/>
<path d="M387 525h1zM387 525h1z"/>
<path d="M371 525l2 1zM371 525l2 1z"/>
<path d="M374 525l1 1zM374 525l1 1z"/>
<path d="M384 525h1zM384 525l1 1z"/>
<path d="M371 526h2zM371 526h2z"/>
<path d="M387 525h1zM387 525l1 1z"/>
<path d="M374 526h1zM374 526h1z"/>
<path d="M371 526h2zM371 526h2z"/>
<path d="M374 526h2zM374 526h2z"/>
<path d="M384 526h1zM384 526h1z"/>
<path d="M374 526h2zM374 526h2z"/>
<path d="M374 526h2zM374 526h2z"/>
<path d="M371 526h2zM371 526h2z"/>
<path d="M384 526h1zM384 526h1z"/>
<path d="M374 526h2zM374 526h2z"/>
<path d="M374 526h2zM374 526h2z"/>
<path d="M387 526h1zM387 526h1z"/>
<path d="M387 526h1zM387 526h1z"/>
<path d="M384 526h1zM384 526h1z"/>
<path d="M371 526h2zM371 526h2z"/>
<path d="M374 526h2zM374 526h2z"/>
<path d="M374 526h2zM374 526h2z"/>
<path d="M384 526h1zM384 526h1z"/>
<path d="M374 526h2zM374 526h2z"/>
<path d="M387 526h1zM387 526h1z"/>
<path d="M384 526h1zM384 526h1z"/>
<path d="M374 526h2zM374 526h1z"/>
<path d="M372 526h1zM372 526h1z"/>
<path d="M374 526h1zM374 526h1z"/>
<path d="M384 526h1zM384 526h1z"/>
<path d="M374 526h1zM374 526h1z"/>
<path d="M384 526h1zM384 526h1z"/>
<path d="M374 526h1zM374 526h1z"/>
<path d="M384 526h1zM384 526h1z"/>
<path d="M372 526h1zM372 526h1z"/>
<path d="M372 526h1zM372 526h1z"/>
<path d="M387 526h1zM387 526h1z"/>
<path d="M372 526h1zM372 526h1z"/>
<path d="M387 526h1zM387 526l1 1z"/>
<path d="M372 526l1 1zM372 526l1 1z"/>
<path d="M386 527h2zM386 527h2z"/>
<path d="M372 527h1zM372 527h1z"/>
<path d="M386 527h2zM386 527h1z"/>
<path d="M372 527h1zM372 527h1z"/>
<path d="M372 527h1zM372 527h1z"/>
<path d="M386 527h1zM386 527h1z"/>
<path d="M372 527h1zM372 527h1z"/>
<path d="M372 527h1zM372 527h1z"/>
<path d="M386 527h1zM386 527h1z"/>
<path d="M372 527h1zM372 527h1z"/>
<path d="M386 527h1zM386 527h1z"/>
<path d="M372 527h2zM372 527h2z"/>
<path d="M372 527h2zM372 527h2z"/>
<path d="M386 527h1zM385 527h2zM385 527h2zM385 527h2z"/>
<path d="M372 527h2zM372 527h2z"/>
<path d="M385 527h2zM385 527h2z"/>
<path d="M372 527h2zM372 527h2z"/>
<path d="M375 527h1zM375 527h1z"/>
<path d="M385 527h2zM385 527h2z"/>
<path d="M375 527h1zM375 527h1z"/>
<path d="M385 527h2zM385 527h2z"/>
<path d="M372 527h2zM372 527h2z"/>
<path d="M385 527h2zM384 527h3z"/>
<path d="M384 527h3zM384 527h3z"/>
<path d="M382 523l1 4v-4zM382 523l1 4h-1z"/>
<path d="M379 525l1 2v-2zM379 525l1 2h-1z"/>
<path d="M377 525l1 2v-2zM377 525l1 2h-1z"/>
<path d="M375 527h1zM375 527h1z"/>
<path d="M372 527h2zM372 527h2z"/>
<path d="M375 527h12zM375 527h12z"/>
<path d="M372 527h2zM372 527h2z"/>
<path d="M375 527h12zM375 527h12z"/>
<path d="M373 527h1zM373 527h1z"/>
<path d="M375 527h12zM375 527h12zM375 527h12z"/>
<path d="M373 527h2zM373 527h2z"/>
<path d="M373 527h14zM373 527l14 1z"/>
<path d="M373 528h14zM373 528h13z"/>
<path d="M373 528h13zM373 528h13z"/>
<path d="M373 528h13zM373 528h13z"/>
<path d="M374 528h12zM374 528l11 1z"/>
<path d="M374 529h11zM374 529h11z"/>
<path d="M375 529h10zM375 529h9z"/>
<path d="M375 529h9zM375 529h9z"/>
<path d="M376 529h8zM376 529h7z"/>
<path d="M376 529h7zM376 529h7z"/>
<path d="M377 529h6zM377 529l5 1z"/>
<path d="M377 530h5zM377 530h5z"/>
<path d="M378 530h4zM378 530h3z"/>
<path d="M378 530h3zM379 530h2z"/>
</g>
<path d="M373 522a11 11 0 0 1 15 2 5 5 0 0 1-5 5 10 10 0 0 1-12-3v-2zM373 523l1-1 2 1 1 1h-1a1 1 0 0 0-2 0 .9 .9 0 0 0 0 1 .8 .8 0 0 0 1 1 .8 .8 0 0 0 1 0h-1v-1h2v2h-1h-1h-2v-2zM378 523h1v1h1v-1h2v4h-2v-2h-1v2h-1zM383 523h2a2.5 2.5 0 0 1 2 2 2.5 2.5 0 0 1-3 2h-1zM384 524h1v1l-1 1z" fill="none" stroke="#aaa" stroke-width=".49"/>
<!-- layer: RBS-TITLE-BORDER -->
<g fill="#00f" stroke="#00f" stroke-width=".49">
<path d="M526 517v1h-1z"/>
<path d="M526 518l1 1-1-1zM526 518l1 1h-1z"/>
<path d="M525 519l3 1-1-1zM525 519l3 1h-4z"/>
<path d="M526 520l2 2v-2zM526 520l2 2h-2z"/>
<path d="M523 522l6 1-1-1zM523 522l6 1h-6z"/>
<path d="M526 523l4 1-1-1zM526 523l4 1h-4z"/>
<path d="M522 524l8 1v-1zM522 524l8 1h-9z"/>
<path d="M526 525l5 1-1-1zM526 525l5 1h-5z"/>
<path d="M521 526l10 1v-1zM521 526l10 1h-11z"/>
<path d="M520 532h12zM520 533l12-1z"/>
</g>
<g fill="none" stroke="#000" stroke-width=".49">
<path d="M518 516h15v18h-15zM526 517l5 10h-11l1-1h5v-1h-5l1-1h4v-1h-3v-1h3v-2h-2l1-1h1v-1h-1zM521 529v-1v1M521 529h.1M521 531h1M522 529l1-1h-1v1h1h-1M522 530h-1v2h1M523 530v2l-1-2v2M524 528h-1l1 1h-1M524 529l1-1v1M524 530v2v-1M524 529h1"/>
<path d="M525 530v2M526 530v2l-1-2v2M526 531h.1M526 528v1l-1-1v1M527 530h-1v2h1M527 531h.1M528 528h-1v1h1M528 530h-1v2h1M528 528v1M528 529h1M528 531h1v-1h-1v2M528 531l1 1"/>
<path d="M529 528v1M529 529h1M530 530h-1l1 1h-1M530 528h-1v1h1M530 528h1l-1 1h1"/>
</g>
<path d="M520 532l12 1z" fill="none" stroke="#00f" stroke-width=".49"/>
<!-- layer: TITLE -->
<path d="M529 529v1" fill="none" stroke="#000" stroke-width=".49"/>
<!-- layer: G-TX25 -->
<path d="M797 563l1-3 1 3M797 562h2" fill="none" stroke="#000" stroke-width=".49"/>
<!-- layer: G-ANNO-TTLB -->
<g fill="none" stroke="#000" stroke-width=".49">
<path d="M347 486h177"/>
<circle cx="359" cy="486" r="12"/>
</g>
<text font-size="9.7" x="287" y="356">CR</text>
<text font-size="8.4" x="678" y="523">CONTRACT DRAWING</text>
<text font-size="7.8" x="373" y="483">PROPOSED LAYOUT FOR PUMP HOUSE</text>
<g font-size="7.1">
<text x="265" y="530">ROSENDO B. SANCHEZ, PME</text>
<text x="566" y="556">ROSENDO B. SANCHEZ, PME</text>
</g>
<text font-size="6.8" x="356" y="483">A</text>
<g font-size="6.6">
<text x="63" y="522">DRAWN</text>
<text x="105" y="522">SURVEYED</text>
<text x="150" y="522">DESIGNED</text>
<text x="193" y="522">CHECKED</text>
<text x="260" y="543">PME</text>
<text x="314" y="543">7341148</text>
<text x="678" y="543">AYALA SOUTHVALE PUMP STATION AND RESERVOIR</text>
<text x="271" y="554">3999</text>
<text x="332" y="554">01-07-2019</text>
<text x="431" y="557">NAM LE</text>
<text x="697" y="555">PROPOSED PUMP STATION LAYOUT</text>
<text x="523" y="561">RBS</text>
<text x="332" y="564">MAKATI_CITY</text>
<text x="759" y="564">1 OF 1</text>
</g>
<text font-size="6.3" x="120" y="538">REVISION</text>
<g font-size="6.2">
<text x="62" y="530">DRAW</text>
<text x="104" y="530">SURVEYED</text>
<text x="153" y="530">DESIGNED</text>
<text x="199" y="530">CHECKED</text>
<text x="260" y="535">PROFESSIONAL MECHANICAL ENGINEER</text>
<text x="523" y="546">RBS</text>
<text x="250" y="564">205-811-966</text>
<text x="651" y="565">NTS</text>
</g>
<g font-size="5.7">
<text x="51" y="494">CONFORME:</text>
<text x="141" y="494">CONFORME:</text>
<text x="230" y="543">PROFESSION :</text>
<text x="300" y="544">PTR :</text>
<text x="51" y="548">REV</text>
<text x="65" y="548">DATE</text>
<text x="81" y="548">BY</text>
<text x="92" y="548">APPROVED BY</text>
<text x="515" y="550">DESIGN UNIT</text>
<text x="230" y="553">REGISTRATION NO. :</text>
<text x="300" y="554">DATE ISSUED :</text>
<text x="300" y="564">PLACE ISSUED :</text>
<text x="512" y="566">DESIGN SECTION</text>
</g>
<g font-size="5.3">
<text x="650" y="550">SHEET CONTENT:</text>
<text x="651" y="560">SCALE:</text>
<text x="681" y="560">CONTRACT NO.</text>
<text x="751" y="560">SHEET NO.</text>
<text x="792" y="560">REV.</text>
<text x="691" y="564">OP18REFCS03-AYA-MECH-005</text>
</g>
<text font-size="4.9" x="678" y="535">PUMP STATIONS AND RESERVOIRS</text>
<g font-size="4.8">
<text x="107" y="480">-</text>
<text x="197" y="480">-</text>
</g>
<g font-size="4.2">
<text x="356" y="492">ME</text>
<text x="374" y="493">SCALE</text>
<text x="517" y="493">NTS</text>
</g>
<g font-size="4">
<text x="390" y="520">11/F Alphaland Southgate Tower 2258 Chino Roces Ave corner</text>
<text x="390" y="525">EDSA Makati City 1232 Philippines</text>
<text x="391" y="529">T 63 2 479 5600 F 63 2 479 5601</text>
<text x="390" y="534">E mnlmail@ghd.com W www.ghd.com</text>
</g>
</svg>
